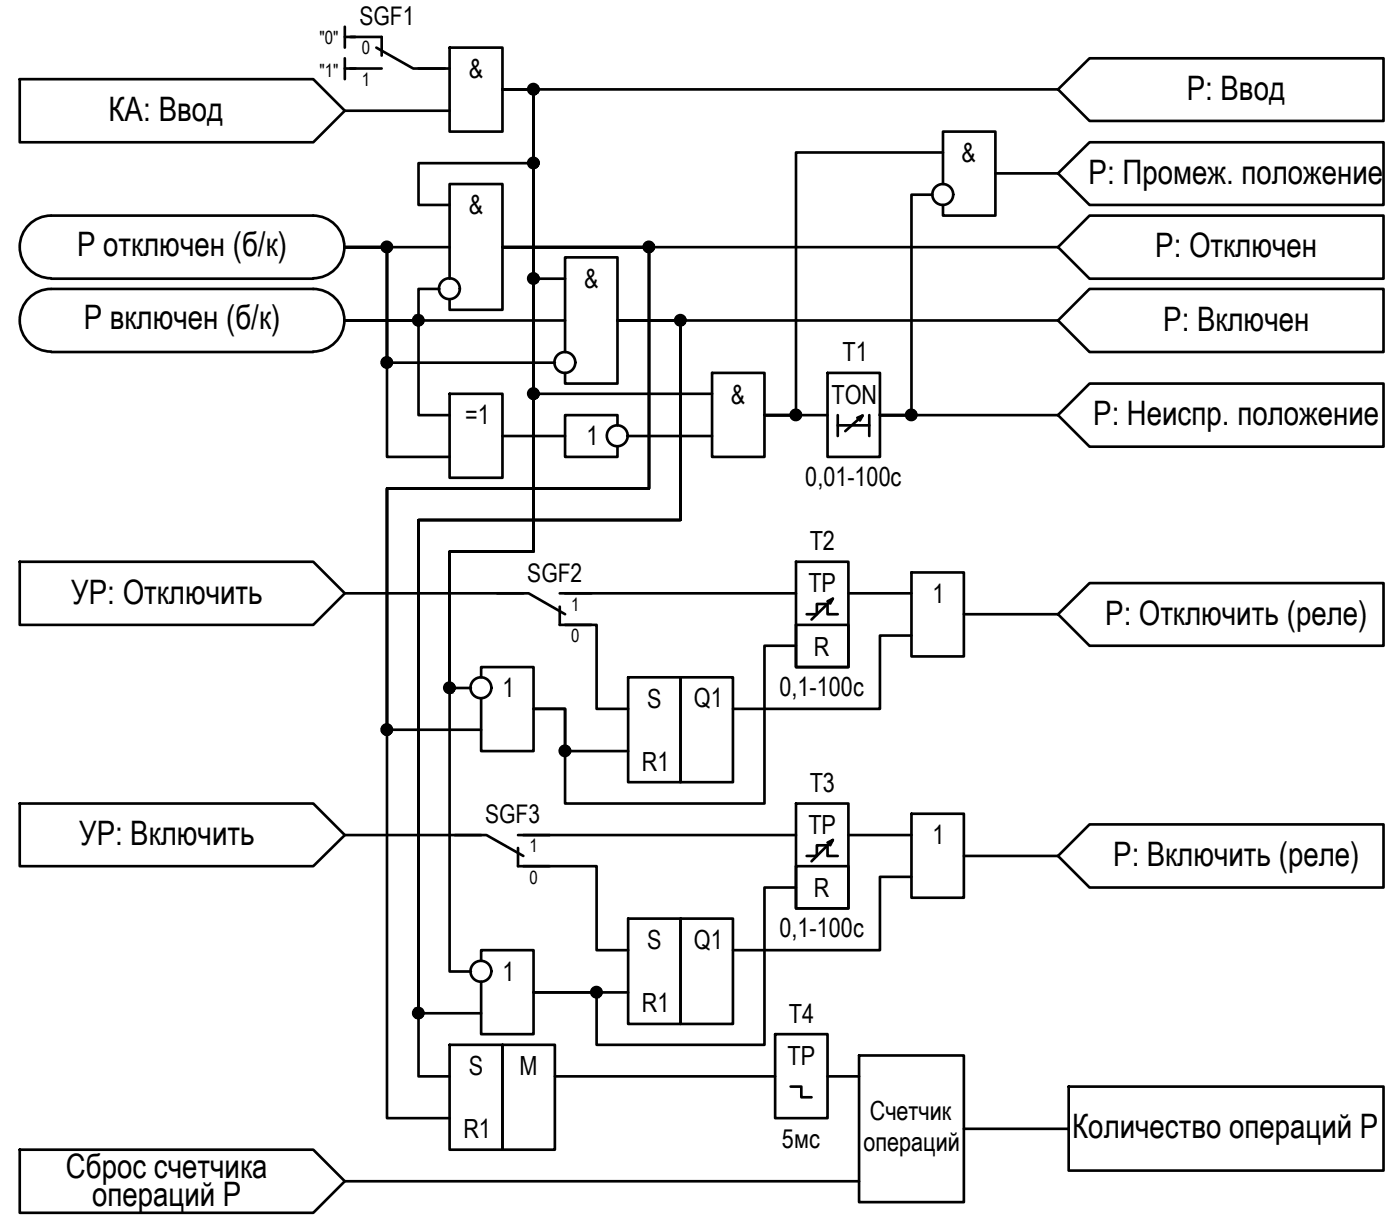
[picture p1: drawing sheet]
<svg xmlns="http://www.w3.org/2000/svg" width="133mm" height="117mm" viewBox="0 0 133 117" stroke-linecap="round" stroke-linejoin="round" font-family="sans-serif">
<!-- layer: 0 -->
<g fill="none" stroke="#000" stroke-width=".25">
<path d="M1.9 7.5h28l3 3-3 3.1h-28zM32.9 2.5v2M32.9 5.6v1.9M32.9 3.5h1M32.9 6.5h1M32.9 10.5h10M39.9 6.5h3M42.9 4.5h5v8h-5zM42.9 19.5h-3v-4h11v-7h-3h3v18h3M88.9 18.5h-2v21h-3h17M89.9 17.5v-5h5v8h-5v-1M89.9 14.5h-14v25h-3h6"/>
<path d="M94.9 16.5h6M100.9 16.5l3-2.9h28v5.9h-28zM100.9 8.5l3-2.9h28v5.9h-28l-3-3h-53h3v29h17M4.9 20.5a2.98 2.98 0 0 0-3 3 2.98 2.98 0 0 0 3 3M4.9 27.5a2.98 2.98 0 0 0-3 3 2.98 2.98 0 0 0 3 3M4.9 20.5h24.9a2.98 2.98 0 0 1 3 3 2.98 2.98 0 0 1-3 3M4.9 27.5h24.9a2.98 2.98 0 0 1 3 3 2.98 2.98 0 0 1-3 3M4.9 26.5h25M4.9 33.5h25M32.9 30.5h7v9h3M32.9 23.5h10M41.9 27.5h-2v3h-7h21"/>
<path d="M42.9 26.5v-9h5v12h-5v-1M42.9 37.5h5v8h-5zM47.9 23.5h53M52.9 34.6h-16v-11.1h-4h4v20h6M53.9 33.5v-9h5v12h-5v-1M58.9 30.5h42M67.9 35.5h5v8h-5zM78.9 35.5h5v8h-5zM79.9 39.5v2M81.7 39.8l.5-.2-1.6 1.5M82.2 39.6l-.2 .5M82.9 39.5v2"/>
<path d="M83.9 39.5h.1M100.9 23.5l3-3h28v6h-28zM100.9 30.5l3-3h28v6h-28zM100.9 39.5l3-3h28v6.1h-28zM1.9 53.5h28l3 3-3 3h-28zM32.9 56.5h17M47.9 41.5h6M53.9 59.5h3v8h3M53.9 56.5h22M58.9 40.5v-1h-5v4h5v-.9M59.9 41.5h8M75.9 53.5h5v10h-5z"/>
<path d="M75.9 59.5h5v4h-5zM76.9 58.5h1v-1h1v1h1M78.9 57.3l.5-.3-.3 .5M79.4 57l-2 2M79.9 40.5h3M80.9 56.5h6M86.9 54.5h5v8h-5zM91.9 58.5h9M100.9 58.5l3-3h28v6h-28zM1.9 76.5h28l3 3.1-3 2.9h-28zM32.9 79.6h13M44.9 65.5h-2v-13h8v-44h-3h3v44h-8v40h2"/>
<path d="M45.9 69.5h-9v-23h25v-23h-14h14v23h-25v60h6M45.9 64.5v-1h5v8.1h-5v-5.1M49.9 79.6h26M59.9 64.5h5v10h-5zM64.9 64.5h5v10h-5zM75.9 76.5h5v10h-5zM75.9 61.5h-3v15h-19v-9h-3h3v4.1h6M80.9 79.6h6M86.9 60.5h-3v7h-14M86.9 77.5h5v8h-5zM42.9 99.5h5v10h-5zM45.9 96.5h-6v-47h25v-19h-6h6v19h-25v53h3"/>
<path d="M45.9 91.5v-1h5v8h-5v-5M47.9 99.5h5v10h-5zM49.9 82.5h7v8h3M59.9 87.5h5v10h-5zM64.9 87.5h5v10h-5zM73.9 98.5h5v8h-5zM75.9 82.5h5v4h-5zM75.9 84.5h-3v15h-16v-5h-6h9M76.9 81.5h1v-1h1v1h1M78.9 80.3l.5-.3-.3 .5M79.4 80l-2 2M86.9 83.5h-3v7h-14"/>
<path d="M91.9 81.5h9M100.9 81.5l3-3h28v6h-28zM1.9 109.5h28l3 3-3 3h-28zM32.9 112.5h49M52.9 102.5h21M75.4 103.5h1v1h1M78.9 102.5h3M81.9 100.5h10v14h-10zM91.9 107.5h10M101.9 103.5h30v8h-30z"/>
<circle cx="50.8" cy="8.5" r=".49"/>
<circle cx="50.8" cy="15.5" r=".49"/>
<circle cx="89.9" cy="18.5" r=".99"/>
<circle cx="36.9" cy="23.5" r=".49"/>
<circle cx="36.9" cy="34.5" r=".49"/>
<circle cx="39.9" cy="30.5" r=".49"/>
<circle cx="42.8" cy="27.5" r=".99"/>
<circle cx="50.8" cy="26.5" r=".49"/>
<circle cx="50.8" cy="37.5" r=".49"/>
<circle cx="53.8" cy="34.5" r=".99"/>
<circle cx="61.8" cy="23.5" r=".49"/>
<circle cx="64.9" cy="30.5" r=".49"/>
<circle cx="75.9" cy="39.5" r=".49"/>
<circle cx="86.9" cy="39.5" r=".49"/>
<circle cx="58.8" cy="41.5" r=".99"/>
<circle cx="36.9" cy="69.5" r=".49"/>
<circle cx="42.8" cy="65.5" r=".49"/>
<circle cx="45.8" cy="65.5" r=".99"/>
<circle cx="53.8" cy="71.5" r=".49"/>
<circle cx="39.9" cy="96.5" r=".49"/>
<circle cx="45.8" cy="92.5" r=".99"/>
<circle cx="56.9" cy="94.5" r=".49"/>
</g>
<g fill="#000" stroke="#000" stroke-width=".1">
<path d="M50.8 16h.2zM50.8 9h.2zM50.8 15h.1zM50.8 8.1h.1zM36.6 23.9h.6zM36.6 34.9h.6zM36.7 24h.3zM36.7 35h.3zM36.8 24h.2zM36.8 34h.2zM36.8 35h.2zM36.8 23h.1z"/>
<path d="M36.8 34h.1zM39.4 30.8h.9zM39.8 31h.2zM39.8 30h.1zM50.8 27h.2zM50.8 38h.2zM50.8 26h.1zM50.8 37h.1zM61.5 23.2h.7zM61.8 24h.2zM61.8 23h.2zM64.8 30h.1z"/>
<path d="M75.8 39h.1zM86.5 39.9h.7zM86.8 39h.1zM75.8 40h.2zM86.7 40h.3zM86.8 40h.2zM36.6 69.1h.6zM36.8 69.1h.2zM36.8 70h.2zM36.8 69.1h.1zM42.8 66h.2zM42.8 65h.1z"/>
<path d="M53.8 72h.2zM53.8 71h.2zM39.8 97h.2zM39.8 96h.1zM56.8 95h.2zM56.8 94h.1z"/>
<path d="M50.8 16h.1zM50.8 16h.1z"/>
<path d="M50.8 9h.1zM50.8 9h.1z"/>
<path d="M50.8 15h.2zM50.8 15h.2z"/>
<path d="M50.8 8.1h.2zM50.8 8.1h.2z"/>
<path d="M50.8 15l.2 .1zM50.8 15l.2 .1z"/>
<path d="M50.8 8.1h.2zM50.7 8.1h.3z"/>
<path d="M50.7 15.1h.4zM50.7 15.1h.4z"/>
<path d="M50.7 16h.3zM50.7 16h.3z"/>
<path d="M50.7 8.1h.4zM50.7 8.1h.4z"/>
<path d="M50.7 9h.3zM50.7 9h.3z"/>
<path d="M50.7 15.1h.4zM50.6 15.1h.5z"/>
<path d="M50.7 16h.4zM50.7 16h.3z"/>
<path d="M50.7 8.1h.4zM50.6 8.1h.5z"/>
<path d="M50.7 9h.4zM50.7 9h.3z"/>
<path d="M50.6 16h.5zM50.6 16h.5z"/>
<path d="M50.6 8.1h.6zM50.6 8.1h.6z"/>
<path d="M50.6 9h.5zM50.6 9h.5z"/>
<path d="M50.6 15.1h.6zM50.6 15.1h.6z"/>
<path d="M50.6 15.1l.6 .1zM50.6 15.1l.6 .1z"/>
<path d="M50.6 15.9h.6zM50.6 15.9l.5 .1z"/>
<path d="M50.6 8.1l.6 .1zM50.6 8.1l.6 .1z"/>
<path d="M50.6 8.9h.6zM50.6 8.9l.5 .1z"/>
<path d="M50.6 15.2h.6zM50.6 15.2h.6z"/>
<path d="M50.6 15.9h.6zM50.6 15.9h.6z"/>
<path d="M50.6 8.2h.6zM50.5 8.2h.7z"/>
<path d="M50.6 8.9h.6zM50.6 8.9h.6z"/>
<path d="M50.5 15.2h.8zM50.5 15.2h.8zM50.5 15.2h.8zM50.5 15.2h.8z"/>
<path d="M50.5 15.9h.7zM50.5 15.9h.7z"/>
<path d="M50.5 8.2h.8zM50.5 8.2h.8z"/>
<path d="M50.5 8.9h.7zM50.5 8.9h.7z"/>
<path d="M50.5 15.2l.8 .1zM50.4 15.3h.9z"/>
<path d="M50.5 15.8h.8zM50.5 15.8h.8z"/>
<path d="M50.5 15.8h.8zM50.5 15.8l.7 .1z"/>
<path d="M50.5 8.2l.8 .1zM50.5 8.2l.8 .1z"/>
<path d="M50.5 8.3h.8zM50.4 8.3h.9z"/>
<path d="M50.5 8.8l.8 .1zM50.5 8.8l.8 .1z"/>
<path d="M50.5 8.9h.8zM50.5 8.9h.7z"/>
<path d="M50.4 15.3h.9zM50.4 15.3h.9z"/>
<path d="M50.4 15.3l1 .1zM50.4 15.3l1 .1z"/>
<path d="M50.4 15.7l.9 .1zM50.4 15.7l.9 .1z"/>
<path d="M50.4 15.8h.9zM50.4 15.8h.9z"/>
<path d="M50.4 8.3h.9zM50.4 8.3h.9z"/>
<path d="M50.4 8.3l1 .1zM50.4 8.3l1 .1z"/>
<path d="M50.4 8.7l.9 .1zM50.4 8.7l.9 .1z"/>
<path d="M50.4 8.8h.9zM50.4 8.8h.9z"/>
<path d="M50.4 15.4l1 .1v-.1zM50.4 15.4l1 .1h-1z"/>
<path d="M50.4 15.5h1zM50.4 15.5h1z"/>
<path d="M50.4 15.5h1zM50.4 15.5h1z"/>
<path d="M50.4 15.5l1 .1zM50.4 15.5l1 .1z"/>
<path d="M50.4 15.6h1zM50.4 15.6h1z"/>
<path d="M50.4 15.6l1 .1zM50.4 15.6l1 .1z"/>
<path d="M50.4 15.7h1zM50.4 15.7h.9z"/>
<path d="M50.4 8.4h1zM50.4 8.4h1z"/>
<path d="M50.4 8.4l1 .1zM50.4 8.4l1 .1z"/>
<path d="M50.4 8.5h1zM50.4 8.5h1z"/>
<path d="M50.4 8.5l1 .1v-.1zM50.4 8.5l1 .1h-1z"/>
<path d="M50.4 8.6h1zM50.4 8.6h1z"/>
<path d="M50.4 8.6l1 .1zM50.4 8.6l1 .1z"/>
<path d="M50.4 8.7h1zM50.4 8.7h.9z"/>
<path d="M36.8 24h.1zM36.8 24h.1z"/>
<path d="M36.8 35h.1zM36.8 35h.1z"/>
<path d="M36.8 23h.2zM36.8 23h.2z"/>
<path d="M36.8 34h.2zM36.8 34h.2zM36.7 34h.3z"/>
<path d="M36.8 23l.2 .1zM36.8 23l.2 .1z"/>
<path d="M36.7 23.1h.4zM36.7 23.1h.4z"/>
<path d="M36.7 34l.4 .1zM36.7 34l.4 .1z"/>
<path d="M36.7 23.1h.4zM36.7 23.1h.4z"/>
<path d="M36.7 24h.4zM36.7 24h.3zM36.7 24h.3z"/>
<path d="M36.7 34.1h.4zM36.6 34.1h.5z"/>
<path d="M36.7 35h.4zM36.7 35h.3zM36.7 35h.3z"/>
<path d="M36.6 23.1h.6zM36.6 23.1h.6z"/>
<path d="M36.6 24h.5zM36.6 24h.5z"/>
<path d="M36.6 34.1h.6zM36.6 34.1h.6z"/>
<path d="M36.6 35h.5zM36.6 35h.5z"/>
<path d="M36.6 23.1l.6 .1zM36.6 23.1l.6 .1z"/>
<path d="M36.6 23.2h.6zM36.6 23.2h.6z"/>
<path d="M36.6 23.9h.6zM36.6 23.9l.5 .1z"/>
<path d="M36.6 34.1l.6 .1zM36.6 34.1l.6 .1z"/>
<path d="M36.6 34.2h.6zM36.5 34.2h.7z"/>
<path d="M36.6 34.9h.6zM36.6 34.9l.5 .1z"/>
<path d="M36.5 23.2h.8zM36.5 23.2h.8z"/>
<path d="M36.5 23.9h.7zM36.5 23.9h.7zM36.6 23.9h.6z"/>
<path d="M36.5 34.2h.8zM36.5 34.2h.8z"/>
<path d="M36.5 34.9h.7zM36.5 34.9h.7zM36.6 34.9h.6z"/>
<path d="M36.5 23.2h.8zM36.5 23.2h.8z"/>
<path d="M36.5 23.8h.8zM36.5 23.8l.7 .1z"/>
<path d="M36.5 34.2l.8 .1zM36.5 34.2l.8 .1z"/>
<path d="M36.5 34.8h.8zM36.5 34.8l.7 .1z"/>
<path d="M36.5 23.2l.8 .1zM36.5 23.2l.8 .1z"/>
<path d="M36.4 23.3h1zM36.4 23.3h1z"/>
<path d="M36.4 23.8h.9zM36.4 23.8h.9z"/>
<path d="M36.5 23.8h.8zM36.5 23.8h.8z"/>
<path d="M36.5 34.3h.8zM36.5 34.3h.8z"/>
<path d="M36.4 34.3h1zM36.4 34.3h1z"/>
<path d="M36.4 34.8h.9zM36.4 34.8h.9z"/>
<path d="M36.5 34.8h.8zM36.5 34.8h.8z"/>
<path d="M36.4 23.3l1 .1zM36.4 23.3l1 .1z"/>
<path d="M36.4 23.4l1 .1v-.1zM36.4 23.4l1 .1h-1z"/>
<path d="M36.4 23.5h1zM36.4 23.5h1z"/>
<path d="M36.4 23.5h1zM36.4 23.5h1z"/>
<path d="M36.4 23.6h1zM36.4 23.6h1z"/>
<path d="M36.4 23.6l1 .1zM36.4 23.6l1 .1z"/>
<path d="M36.4 23.7h1zM36.4 23.7h1z"/>
<path d="M36.4 23.7h1zM36.4 23.7l.9 .1z"/>
<path d="M36.4 34.3l1 .1zM36.4 34.3l1 .1z"/>
<path d="M36.4 34.4h1zM36.4 34.4h1z"/>
<path d="M36.4 34.4l1 .1zM36.4 34.4l1 .1z"/>
<path d="M36.4 34.5l1 .1v-.1zM36.4 34.5l1 .1h-1z"/>
<path d="M36.4 34.6h1zM36.4 34.6h1z"/>
<path d="M36.4 34.6l1 .1zM36.4 34.6l1 .1z"/>
<path d="M36.4 34.7h1zM36.4 34.7h1z"/>
<path d="M36.4 34.7h1zM36.4 34.7l.9 .1z"/>
<path d="M36.4 23.5h1zM36.4 23.5l1 .1z"/>
<path d="M36.4 34.6h1zM36.4 34.6h1z"/>
<path d="M39.8 31h.1zM39.8 31h.1z"/>
<path d="M39.8 30l.2 .1zM39.8 30l.2 .1z"/>
<path d="M39.8 30.1h.2zM39.7 30.1h.3z"/>
<path d="M39.7 30.1h.4zM39.7 30.1h.4z"/>
<path d="M39.7 31h.3zM39.7 31h.3z"/>
<path d="M39.7 30.1h.4zM39.6 30.1h.5z"/>
<path d="M39.7 31h.4zM39.7 31h.3z"/>
<path d="M39.6 30.1h.6zM39.6 30.1h.6z"/>
<path d="M39.6 31h.5zM39.6 31h.5z"/>
<path d="M39.6 30.1h.6zM39.6 30.1h.6z"/>
<path d="M39.6 31h.6zM39.6 31h.5z"/>
<path d="M39.6 30.1l.6 .1zM39.6 30.1l.6 .1z"/>
<path d="M39.6 30.9h.6zM39.6 30.9l.6 .1z"/>
<path d="M39.5 30.2h.8zM39.5 30.2h.8z"/>
<path d="M39.5 30.9h.7zM39.5 30.9h.7z"/>
<path d="M39.5 30.2l.8 .1zM39.5 30.2l.8 .1z"/>
<path d="M39.5 30.8h.8zM39.5 30.8l.7 .1z"/>
<path d="M39.5 30.3h.8zM39.5 30.3h.8z"/>
<path d="M39.4 30.3l1 .1zM39.4 30.3l1 .1z"/>
<path d="M39.5 30.8h.8zM39.5 30.8h.8z"/>
<path d="M39.4 30.4h1zM39.4 30.4h1z"/>
<path d="M39.4 30.4h1zM39.4 30.4h1z"/>
<path d="M39.4 30.4l1 .1zM39.4 30.4l1 .1z"/>
<path d="M39.4 30.5h1zM39.4 30.5h1z"/>
<path d="M39.4 30.5l1 .1zM39.4 30.5l1 .1z"/>
<path d="M39.4 30.6h1zM39.4 30.6h1z"/>
<path d="M39.4 30.6l1 .1zM39.4 30.6l1 .1z"/>
<path d="M39.4 30.7h1zM39.4 30.7h1h-1z"/>
<path d="M39.4 30.7h1zM39.4 30.7l.9 .1zM39.4 30.8h.9z"/>
<path d="M50.8 27h.1zM50.8 27h.1z"/>
<path d="M50.8 38h.1zM50.8 38h.1z"/>
<path d="M50.8 26h.2zM50.8 26h.2z"/>
<path d="M50.8 37h.2zM50.8 37h.2z"/>
<path d="M50.8 26h.2zM50.7 26h.3z"/>
<path d="M50.8 37h.2zM50.7 37h.3z"/>
<path d="M50.7 26l.4 .1zM50.7 26l.4 .1z"/>
<path d="M50.7 27h.3zM50.7 27h.3z"/>
<path d="M50.7 37l.4 .1zM50.7 37l.4 .1z"/>
<path d="M50.7 38h.3zM50.7 38h.3z"/>
<path d="M50.7 26.1h.4zM50.6 26.1h.5z"/>
<path d="M50.7 27h.4zM50.7 27h.3z"/>
<path d="M50.7 37.1h.4zM50.6 37.1h.5z"/>
<path d="M50.7 38h.4zM50.7 38h.3z"/>
<path d="M50.6 26.1h.6zM50.6 26.1h.6z"/>
<path d="M50.6 27h.5zM50.6 27h.5z"/>
<path d="M50.6 37.1h.6zM50.6 37.1h.6z"/>
<path d="M50.6 38h.5zM50.6 38h.5z"/>
<path d="M50.6 26.1l.6 .1zM50.6 26.1l.6 .1z"/>
<path d="M50.6 26.9h.6zM50.6 26.9l.5 .1z"/>
<path d="M50.6 37.1l.6 .1zM50.6 37.1l.6 .1z"/>
<path d="M50.6 37.9h.6zM50.6 37.9l.5 .1z"/>
<path d="M50.6 26.2h.6zM50.5 26.2h.7z"/>
<path d="M50.6 26.9h.6zM50.6 26.9h.6z"/>
<path d="M50.6 37.2h.6zM50.5 37.2h.7z"/>
<path d="M50.6 37.9h.6zM50.6 37.9h.6z"/>
<path d="M50.5 26.2h.8zM50.5 26.2h.8z"/>
<path d="M50.5 26.9h.7zM50.5 26.9h.7z"/>
<path d="M50.5 37.2h.8zM50.5 37.2h.8z"/>
<path d="M50.5 37.9h.7zM50.5 37.9h.7z"/>
<path d="M50.5 26.2l.8 .1zM50.5 26.2l.8 .1z"/>
<path d="M50.5 26.3h.8zM50.4 26.3h.9z"/>
<path d="M50.5 26.8h.8zM50.5 26.8h.8z"/>
<path d="M50.5 26.8h.8zM50.5 26.8l.7 .1z"/>
<path d="M50.5 37.2l.8 .1zM50.5 37.2l.8 .1z"/>
<path d="M50.5 37.3h.8zM50.4 37.3h.9z"/>
<path d="M50.5 37.8l.8 .1zM50.5 37.8l.8 .1z"/>
<path d="M50.5 37.9h.8zM50.5 37.9h.7z"/>
<path d="M50.4 26.3h.9zM50.4 26.3h.9z"/>
<path d="M50.4 26.3l1 .1zM50.4 26.3l1 .1z"/>
<path d="M50.4 26.7l.9 .1zM50.4 26.7l.9 .1z"/>
<path d="M50.4 26.8h.9zM50.4 26.8h.9z"/>
<path d="M50.4 37.3h.9zM50.4 37.3h.9z"/>
<path d="M50.4 37.3l1 .1zM50.4 37.3l1 .1z"/>
<path d="M50.4 37.7l.9 .1zM50.4 37.7l.9 .1z"/>
<path d="M50.4 37.8h.9zM50.4 37.8h.9z"/>
<path d="M50.4 26.4h1zM50.4 26.4h1z"/>
<path d="M50.4 26.4l1 .1v-.1zM50.4 26.4l1 .1h-1z"/>
<path d="M50.4 26.5h1zM50.4 26.5h1z"/>
<path d="M50.4 26.5l1 .1zM50.4 26.5l1 .1z"/>
<path d="M50.4 26.6h1zM50.4 26.6h1z"/>
<path d="M50.4 26.6l1 .1zM50.4 26.6l1 .1z"/>
<path d="M50.4 26.7h1zM50.4 26.7h.9z"/>
<path d="M50.4 37.4h1zM50.4 37.4h1z"/>
<path d="M50.4 37.4l1 .1zM50.4 37.4l1 .1z"/>
<path d="M50.4 37.5h1zM50.4 37.5h1z"/>
<path d="M50.4 37.5l1 .1v-.1zM50.4 37.5l1 .1h-1z"/>
<path d="M50.4 37.6h1zM50.4 37.6h1z"/>
<path d="M50.4 37.6l1 .1zM50.4 37.6l1 .1z"/>
<path d="M50.4 37.7h1zM50.4 37.7h.9z"/>
<path d="M61.8 24h.2zM61.8 24h.2z"/>
<path d="M61.8 23h.2zM61.8 23h.2z"/>
<path d="M61.8 23l.2 .1zM61.7 23.1h.3z"/>
<path d="M61.7 23.1h.4zM61.7 23.1h.4z"/>
<path d="M61.7 24h.3zM61.7 24h.3z"/>
<path d="M61.7 23.1h.4zM61.7 23.1h.4z"/>
<path d="M61.7 24h.4zM61.7 24h.3z"/>
<path d="M61.6 23.1h.6zM61.6 23.1h.6z"/>
<path d="M61.6 24h.5zM61.6 24h.5z"/>
<path d="M61.6 23.1l.6 .1zM61.6 23.1l.6 .1z"/>
<path d="M61.6 23.9h.6zM61.6 23.9l.5 .1z"/>
<path d="M61.5 23.2h.7zM61.5 23.2h.7zM61.5 23.2h.7z"/>
<path d="M61.5 23.9h.7zM61.5 23.9h.7z"/>
<path d="M61.5 23.2h.8zM61.5 23.2h.8z"/>
<path d="M61.5 23.8l.7 .1zM61.5 23.8l.7 .1z"/>
<path d="M61.5 23.9h.7zM61.5 23.9h.7z"/>
<path d="M61.4 23.2l.9 .1zM61.4 23.2l.9 .1z"/>
<path d="M61.4 23.8h.9zM61.4 23.8h.8z"/>
<path d="M61.4 23.3h.9zM61.4 23.3h.9z"/>
<path d="M61.4 23.3l.9 .1zM61.4 23.3l.9 .1z"/>
<path d="M61.4 23.4l1 .1-.1-.1zM61.4 23.4l1 .1h-1z"/>
<path d="M61.4 23.7h.9zM61.4 23.7h.9z"/>
<path d="M61.4 23.7l.9 .1zM61.4 23.7l.9 .1z"/>
<path d="M61.4 23.8h.9zM61.4 23.8h.9z"/>
<path d="M61.4 23.5h1zM61.4 23.5h1z"/>
<path d="M61.4 23.5h1zM61.4 23.5h1z"/>
<path d="M61.4 23.5l1 .1zM61.4 23.5l1 .1z"/>
<path d="M61.4 23.6h1zM61.4 23.6h1z"/>
<path d="M61.4 23.6h1zM61.4 23.6l.9 .1z"/>
<path d="M64.8 31h.1zM64.8 31h.1zM64.8 31h.2z"/>
<path d="M64.8 30l.2 .1zM64.8 30l.2 .1z"/>
<path d="M64.8 30.1h.2zM64.7 30.1h.3z"/>
<path d="M64.7 30.1h.4zM64.7 30.1h.4z"/>
<path d="M64.7 31h.3zM64.7 31h.3z"/>
<path d="M64.7 30.1h.4zM64.7 30.1h.4z"/>
<path d="M64.7 31h.4zM64.7 31h.3z"/>
<path d="M64.6 30.1h.6zM64.6 30.1h.6z"/>
<path d="M64.6 31h.5zM64.6 31h.5z"/>
<path d="M64.6 30.1h.6zM64.6 30.1h.6z"/>
<path d="M64.6 31h.6zM64.6 31h.5z"/>
<path d="M64.5 30.1l.8 .1zM64.5 30.1l.8 .1z"/>
<path d="M64.5 30.9h.7zM64.5 30.9l.7 .1z"/>
<path d="M64.5 30.2h.8zM64.5 30.2h.8z"/>
<path d="M64.5 30.2l.8 .1zM64.5 30.2l.8 .1z"/>
<path d="M64.5 30.8l.8 .1zM64.5 30.8l.8 .1z"/>
<path d="M64.5 30.9h.8zM64.5 30.9h.7z"/>
<path d="M64.5 30.3h.8zM64.5 30.3h.8z"/>
<path d="M64.5 30.8h.8zM64.5 30.8h.8z"/>
<path d="M64.5 30.8h.8zM64.5 30.8h.8z"/>
<path d="M64.5 30.3l.8 .1zM64.4 30.4h.9z"/>
<path d="M64.4 30.4h.9zM64.4 30.4h.9z"/>
<path d="M64.4 30.4h1zM64.4 30.4h1z"/>
<path d="M64.4 30.7h.9zM64.4 30.7h.9h-.9z"/>
<path d="M64.4 30.7l.9 .1zM64.4 30.7l.9 .1z"/>
<path d="M64.4 30.4l1 .1zM64.4 30.4l1 .1z"/>
<path d="M64.4 30.5h1zM64.4 30.5h1z"/>
<path d="M64.4 30.5l1 .1zM64.4 30.5l1 .1z"/>
<path d="M64.4 30.6h1zM64.4 30.6h1z"/>
<path d="M64.4 30.6h1zM64.4 30.6l.9 .1z"/>
<path d="M75.8 39h.2zM75.8 39h.2z"/>
<path d="M75.8 39l.2 .1zM75.8 39l.2 .1z"/>
<path d="M75.7 39.1h.4zM75.7 39.1h.4z"/>
<path d="M75.7 39.1h.4zM75.6 39.1h.5z"/>
<path d="M75.7 40h.4zM75.7 40h.3z"/>
<path d="M75.6 39.1h.6zM75.6 39.1h.6z"/>
<path d="M75.6 40h.5zM75.6 40h.5z"/>
<path d="M75.6 39.1l.6 .1zM75.6 39.1l.6 .1z"/>
<path d="M75.6 39.9h.6zM75.6 39.9l.5 .1z"/>
<path d="M75.5 39.2h.7zM75.5 39.2h.7z"/>
<path d="M75.5 39.9h.7zM75.5 39.9h.7z"/>
<path d="M75.5 39.9h.7zM75.5 39.9h.7z"/>
<path d="M75.5 39.2h.8zM75.5 39.2h.8z"/>
<path d="M75.5 39.2h.8zM75.5 39.2h.8z"/>
<path d="M75.5 39.8h.8zM75.5 39.8l.7 .1z"/>
<path d="M75.5 39.2l.8 .1zM75.5 39.2l.8 .1z"/>
<path d="M75.4 39.3h.9zM75.4 39.3h.9z"/>
<path d="M75.4 39.8h.9zM75.4 39.8h.9z"/>
<path d="M75.5 39.8h.8zM75.5 39.8h.8z"/>
<path d="M75.4 39.3l.9 .1zM75.4 39.3l.9 .1z"/>
<path d="M75.4 39.4h.9zM75.4 39.4h.9z"/>
<path d="M75.4 39.4l1 .1-.1-.1zM75.4 39.4l1 .1h-1z"/>
<path d="M75.4 39.6l.9 .1zM75.4 39.6l.9 .1z"/>
<path d="M75.4 39.7h.9zM75.4 39.7h.9z"/>
<path d="M75.4 39.7h.9zM75.4 39.7l.9 .1z"/>
<path d="M75.4 39.5h1zM75.4 39.5h1z"/>
<path d="M75.4 39.5l1 .1zM75.4 39.5l1 .1z"/>
<path d="M75.4 39.6h1zM75.4 39.6h.9z"/>
<path d="M86.8 39h.2zM86.8 39h.2z"/>
<path d="M86.8 39l.2 .1zM86.8 39l.2 .1z"/>
<path d="M86.7 39.1h.4zM86.7 39.1h.4z"/>
<path d="M86.7 39.1h.4zM86.6 39.1h.5z"/>
<path d="M86.7 40h.4zM86.7 40h.3zM86.7 40h.3z"/>
<path d="M86.6 39.1h.6zM86.6 39.1h.6z"/>
<path d="M86.6 40h.5zM86.6 40h.5z"/>
<path d="M86.6 39.1l.6 .1zM86.6 39.1l.6 .1z"/>
<path d="M86.5 39.2h.7zM86.5 39.2h.7z"/>
<path d="M86.6 39.9h.6zM86.6 39.9l.5 .1z"/>
<path d="M86.5 39.2h.8zM86.5 39.2h.8z"/>
<path d="M86.5 39.9h.7zM86.5 39.9h.7zM86.5 39.9h.7z"/>
<path d="M86.5 39.2h.8zM86.5 39.2h.8z"/>
<path d="M86.5 39.8h.8zM86.5 39.8l.7 .1z"/>
<path d="M86.5 39.2l.8 .1zM86.5 39.2l.8 .1z"/>
<path d="M86.4 39.3h1zM86.4 39.3h1z"/>
<path d="M86.4 39.8h.9zM86.4 39.8h.9z"/>
<path d="M86.5 39.8h.8zM86.5 39.8h.8z"/>
<path d="M86.4 39.3l1 .1zM86.4 39.3l1 .1z"/>
<path d="M86.4 39.4h1zM86.4 39.4h1z"/>
<path d="M86.4 39.4l1 .1v-.1zM86.4 39.4l1 .1h-1z"/>
<path d="M86.4 39.5h1zM86.4 39.5h1z"/>
<path d="M86.4 39.6h1zM86.4 39.6h1z"/>
<path d="M86.4 39.6l1 .1zM86.4 39.6l1 .1z"/>
<path d="M86.4 39.7h1zM86.4 39.7h1z"/>
<path d="M86.4 39.7h1zM86.4 39.7l.9 .1z"/>
<path d="M86.4 39.5h1zM86.4 39.5l1 .1z"/>
<path d="M75.8 40h.1zM75.8 40h.1z"/>
<path d="M75.7 40h.3zM75.7 40h.3z"/>
<path d="M86.8 40h.1zM86.8 40h.1z"/>
<path d="M36.8 70h.1zM36.8 70h.1z"/>
<path d="M36.8 69.1h.2zM36.8 69.1h.2zM36.7 69.1h.3z"/>
<path d="M36.7 69.1h.4zM36.7 69.1h.4z"/>
<path d="M36.7 70h.3zM36.7 70h.3z"/>
<path d="M36.7 69.1h.4zM36.6 69.1h.5z"/>
<path d="M36.7 70h.4zM36.7 70h.3z"/>
<path d="M36.6 69.1h.6zM36.6 69.1h.6zM36.6 69.1h.6z"/>
<path d="M36.6 70h.5zM36.6 70h.5z"/>
<path d="M36.6 69.1l.6 .1zM36.6 69.1l.6 .1z"/>
<path d="M36.6 69.9h.6zM36.6 69.9h.6z"/>
<path d="M36.6 69.9h.6zM36.6 69.9l.5 .1z"/>
<path d="M36.5 69.2h.8zM36.5 69.2h.8z"/>
<path d="M36.5 69.9h.7zM36.5 69.9h.7z"/>
<path d="M36.5 69.2l.8 .1zM36.5 69.2l.8 .1z"/>
<path d="M36.5 69.9h.8zM36.5 69.9h.7z"/>
<path d="M36.5 69.3h.8zM36.5 69.3h.8z"/>
<path d="M36.4 69.3h1zM36.4 69.3h1z"/>
<path d="M36.4 69.8h.9zM36.4 69.8h.9z"/>
<path d="M36.5 69.8h.8zM36.5 69.8l.8 .1z"/>
<path d="M36.4 69.3l1 .1zM36.4 69.3l1 .1z"/>
<path d="M36.4 69.4h1zM36.4 69.4h1z"/>
<path d="M36.4 69.4l1 .1zM36.4 69.4l1 .1z"/>
<path d="M36.4 69.5h1zM36.4 69.5h1z"/>
<path d="M36.4 69.6h1zM36.4 69.6h1h-1z"/>
<path d="M36.4 69.6l1 .1zM36.4 69.6l1 .1z"/>
<path d="M36.4 69.7h1zM36.4 69.7h1z"/>
<path d="M36.4 69.7h1zM36.4 69.7l.9 .1z"/>
<path d="M36.4 69.5h1zM36.4 69.5l1 .1z"/>
<path d="M42.8 66h.1zM42.8 66h.1z"/>
<path d="M42.8 65h.2zM42.8 65h.2z"/>
<path d="M42.8 65l.2 .1zM42.8 65l.2 .1z"/>
<path d="M42.7 65.1h.4zM42.7 65.1h.4z"/>
<path d="M42.7 66h.3zM42.7 66h.3z"/>
<path d="M42.7 65.1h.4zM42.7 65.1h.4z"/>
<path d="M42.7 66h.4zM42.7 66h.3z"/>
<path d="M42.6 65.1h.6zM42.6 65.1h.6z"/>
<path d="M42.6 66h.5zM42.6 66h.5z"/>
<path d="M42.6 65.1l.6 .1zM42.6 65.1l.6 .1z"/>
<path d="M42.6 65.9h.6zM42.6 65.9l.5 .1z"/>
<path d="M42.6 65.2h.6zM42.6 65.2h.6z"/>
<path d="M42.6 65.9h.6zM42.6 65.9h.6z"/>
<path d="M42.5 65.2h.8zM42.5 65.2h.8zM42.5 65.2h.8zM42.5 65.2h.8z"/>
<path d="M42.5 65.9h.7zM42.5 65.9h.7z"/>
<path d="M42.5 65.2l.8 .1zM42.5 65.2l.8 .1z"/>
<path d="M42.5 65.8h.8zM42.5 65.8h.8z"/>
<path d="M42.5 65.8h.8zM42.5 65.8l.7 .1z"/>
<path d="M42.4 65.3h.9zM42.4 65.3h.9z"/>
<path d="M42.4 65.3l1 .1-.1-.1zM42.4 65.3l1 .1h-1z"/>
<path d="M42.4 65.7l.9 .1zM42.4 65.7l.9 .1z"/>
<path d="M42.4 65.8h.9zM42.4 65.8h.9z"/>
<path d="M42.4 65.4l1 .1zM42.4 65.4l1 .1z"/>
<path d="M42.4 65.5h1zM42.4 65.5h1z"/>
<path d="M42.4 65.5h1zM42.4 65.5h1z"/>
<path d="M42.4 65.5l1 .1zM42.4 65.5l1 .1z"/>
<path d="M42.4 65.6h1zM42.4 65.6h1z"/>
<path d="M42.4 65.6l1 .1zM42.4 65.6l1 .1z"/>
<path d="M42.4 65.7h1zM42.4 65.7h.9z"/>
<path d="M53.8 72h.2zM53.8 72h.2z"/>
<path d="M53.8 71h.2zM53.8 71h.2z"/>
<path d="M53.8 71h.2zM53.7 71h.3z"/>
<path d="M53.7 71l.4 .1zM53.7 71l.4 .1z"/>
<path d="M53.7 72h.3zM53.7 72h.3z"/>
<path d="M53.7 71.1h.4zM53.6 71.1h.5z"/>
<path d="M53.7 72h.4zM53.7 72h.3z"/>
<path d="M53.6 71.1h.6zM53.6 71.1h.6z"/>
<path d="M53.6 72h.5zM53.6 72h.5z"/>
<path d="M53.6 71.1l.6 .1zM53.6 71.1l.6 .1z"/>
<path d="M53.6 71.9h.6zM53.6 71.9l.5 .1z"/>
<path d="M53.6 71.2h.6zM53.5 71.2h.7z"/>
<path d="M53.6 71.9h.6zM53.6 71.9h.6z"/>
<path d="M53.5 71.2h.7zM53.5 71.2h.7z"/>
<path d="M53.5 71.2l.8 .1zM53.5 71.2l.8 .1z"/>
<path d="M53.5 71.8l.7 .1zM53.5 71.8l.7 .1z"/>
<path d="M53.5 71.9h.7zM53.5 71.9h.7z"/>
<path d="M53.4 71.3h.9zM53.4 71.3h.9z"/>
<path d="M53.4 71.8h.9zM53.4 71.8h.8z"/>
<path d="M53.4 71.3h.9zM53.4 71.3h.9z"/>
<path d="M53.4 71.3l1 .1zM53.4 71.3l1 .1z"/>
<path d="M53.4 71.7l.9 .1zM53.4 71.7l.9 .1z"/>
<path d="M53.4 71.8h.9zM53.4 71.8h.9z"/>
<path d="M53.4 71.4h1zM53.4 71.4h1z"/>
<path d="M53.4 71.4l1 .1zM53.4 71.4l1 .1z"/>
<path d="M53.4 71.5l1 .1v-.1zM53.4 71.5l1 .1h-1z"/>
<path d="M53.4 71.6h1zM53.4 71.6h1z"/>
<path d="M53.4 71.6h1zM53.4 71.6h1z"/>
<path d="M53.4 71.6l1 .1zM53.4 71.6l1 .1z"/>
<path d="M53.4 71.7h1zM53.4 71.7h.9z"/>
<path d="M39.8 97h.1zM39.8 97h.1z"/>
<path d="M39.8 96l.2 .1zM39.8 96l.2 .1z"/>
<path d="M39.8 96.1h.2zM39.7 96.1h.3z"/>
<path d="M39.7 96.1h.4zM39.7 96.1h.4z"/>
<path d="M39.7 97h.3zM39.7 97h.3z"/>
<path d="M39.7 96.1h.4zM39.6 96.1h.5z"/>
<path d="M39.7 97h.4zM39.7 97h.3z"/>
<path d="M39.6 96.1h.6zM39.6 96.1h.6z"/>
<path d="M39.6 97h.5zM39.6 97h.5z"/>
<path d="M39.6 96.1h.6zM39.6 96.1h.6z"/>
<path d="M39.6 97h.6zM39.6 97h.5z"/>
<path d="M39.6 96.1l.6 .1zM39.6 96.1l.6 .1z"/>
<path d="M39.6 96.9h.6zM39.6 96.9l.6 .1z"/>
<path d="M39.5 96.2h.8zM39.5 96.2h.8z"/>
<path d="M39.5 96.9h.7zM39.5 96.9h.7z"/>
<path d="M39.5 96.2l.8 .1zM39.5 96.2l.8 .1z"/>
<path d="M39.5 96.8h.8zM39.5 96.8l.7 .1z"/>
<path d="M39.5 96.3h.8zM39.5 96.3h.8z"/>
<path d="M39.4 96.3l1 .1zM39.4 96.3l1 .1z"/>
<path d="M39.4 96.7l.9 .1zM39.4 96.7l.9 .1z"/>
<path d="M39.5 96.8h.8zM39.5 96.8h.8z"/>
<path d="M39.4 96.4h1zM39.4 96.4h1z"/>
<path d="M39.4 96.4h1zM39.4 96.4h1z"/>
<path d="M39.4 96.4l1 .1zM39.4 96.4l1 .1z"/>
<path d="M39.4 96.5h1zM39.4 96.5h1z"/>
<path d="M39.4 96.5l1 .1zM39.4 96.5l1 .1z"/>
<path d="M39.4 96.6h1zM39.4 96.6h1z"/>
<path d="M39.4 96.6l1 .1zM39.4 96.6l1 .1z"/>
<path d="M39.4 96.7h1zM39.4 96.7h1z"/>
<path d="M39.4 96.7h1zM39.4 96.7h.9z"/>
<path d="M56.8 95h.1zM56.8 95h.1z"/>
<path d="M56.8 94h.2zM56.8 94h.2z"/>
<path d="M56.8 94l.2 .1zM56.7 94.1h.3z"/>
<path d="M56.7 94.1h.4zM56.7 94.1h.4z"/>
<path d="M56.7 95h.3zM56.7 95h.3z"/>
<path d="M56.7 94.1h.4zM56.7 94.1h.4z"/>
<path d="M56.7 95h.4zM56.7 95h.3z"/>
<path d="M56.6 94.1h.6zM56.6 94.1h.6z"/>
<path d="M56.6 95h.5zM56.6 95h.5z"/>
<path d="M56.6 94.1l.6 .1zM56.6 94.1l.6 .1z"/>
<path d="M56.6 94.9h.6zM56.6 94.9l.5 .1z"/>
<path d="M56.5 94.2h.8zM56.5 94.2h.8z"/>
<path d="M56.5 94.9h.7zM56.5 94.9h.7z"/>
<path d="M56.5 94.2h.8zM56.5 94.2h.8z"/>
<path d="M56.5 94.2h.8zM56.4 94.2h.9z"/>
<path d="M56.5 94.8l.8 .1zM56.5 94.8l.8 .1z"/>
<path d="M56.5 94.9h.8zM56.5 94.9h.7z"/>
<path d="M56.4 94.2l.9 .1zM56.4 94.2l.9 .1z"/>
<path d="M56.4 94.8h.9zM56.4 94.8h.9z"/>
<path d="M56.4 94.3h.9zM56.4 94.3h.9z"/>
<path d="M56.4 94.3l.9 .1zM56.4 94.3l.9 .1z"/>
<path d="M56.4 94.4l1 .1-.1-.1zM56.4 94.4l1 .1h-1z"/>
<path d="M56.4 94.7h.9zM56.4 94.7h.9z"/>
<path d="M56.4 94.7h.9zM56.4 94.7h.9z"/>
<path d="M56.4 94.7h.9zM56.4 94.7l.9 .1z"/>
<path d="M56.4 94.5h1zM56.4 94.5h1z"/>
<path d="M56.4 94.5h1zM56.4 94.5h1z"/>
<path d="M56.4 94.5l1 .1zM56.4 94.5l1 .1z"/>
<path d="M56.4 94.6h1zM56.4 94.6h1z"/>
<path d="M56.4 94.6h1zM56.4 94.6l.9 .1z"/>
</g>
<path d="M33.4 3.5h3v1.8M33.4 6.5h3M35.9 4.5l3.5 2h3M47.4 56.5h3l3.5 2M53.4 57.8v1.7h3M53.4 56.5h3M43.4 79.6h3l3.5 1.9M49.4 79.6h3M49.4 80.8v1.7h3" fill="none" stroke="#000" stroke-width=".25"/>
<g font-size="3.2">
<text x="10.3" y="11.5">КА: Ввод</text>
<text x="113.1" y="9.5">Р: Ввод</text>
<text x="103.8" y="17.5">Р: Промеж. положение</text>
<text x="7.3" y="24.4">Р отключен (б/к)</text>
<text x="110.1" y="24.5">Р: Отключен</text>
<text x="8" y="31.4">Р включен (б/к)</text>
<text x="110.9" y="31.5">Р: Включен</text>
<text x="104.2" y="40.5">Р: Неиспр. положение</text>
<text x="6.8" y="57.5">УР: Отключить</text>
<text x="105.3" y="59.5">Р: Отключить (реле)</text>
<text x="7.6" y="80.5">УР: Включить</text>
<text x="106.1" y="82.5">Р: Включить (реле)</text>
<text x="6.3" y="112.2">Сброс счетчика</text>
<text x="102.2" y="108.4">Количество операций Р</text>
<text x="8.8" y="114.9">операций Р</text>
</g>
<g font-size="2.5">
<text x="44.7" y="7.4">&amp;</text>
<text x="91.7" y="15.4">&amp;</text>
<text x="44.7" y="20.4">&amp;</text>
<text x="55.7" y="27.4">&amp;</text>
<text x="80.3" y="34.4">T1</text>
<text x="44.3" y="40.4">=1</text>
<text x="69.7" y="38.4">&amp;</text>
<text x="79.3" y="38.4">TON</text>
<text x="55.9" y="42.4">1</text>
<text x="76.8" y="46.3">0,01-100с</text>
<text x="77.2" y="52.4">T2</text>
<text x="77.1" y="56.4">TP</text>
<text x="88.9" y="57.5">1</text>
<text x="77.6" y="62.4">R</text>
<text x="47.9" y="66.4">1</text>
<text x="61.7" y="67.4">S</text>
<text x="66.1" y="67.4">Q1</text>
<text x="74.3" y="66.3">0,1-100с</text>
<text x="61.2" y="73.5">R1</text>
<text x="77.2" y="75.4">T3</text>
<text x="77.1" y="79.4">TP</text>
<text x="88.9" y="80.4">1</text>
<text x="74.3" y="89.2">0,1-100с</text>
<text x="77.6" y="85.4">R</text>
<text x="47.9" y="93.4">1</text>
<text x="61.7" y="90.4">S</text>
<text x="66.1" y="90.4">Q1</text>
<text x="61.2" y="96.4">R1</text>
<text x="75.1" y="101.4">TP</text>
<text x="75.2" y="97.4">T4</text>
<text x="44.7" y="102.4">S</text>
<text x="49.5" y="102.4">М</text>
<text x="82.9" y="106.7">Счетчик</text>
<text x="44.2" y="108.4">R1</text>
<text x="74.5" y="109.4">5мс</text>
<text x="82.3" y="109.7">операций</text>
</g>
<g font-size="2.4">
<text x="34.3" y="2.4">SGF1</text>
<text x="50.3" y="55.4">SGF2</text>
<text x="46.2" y="78.4">SGF3</text>
</g>
<g font-size="1.7">
<text x="30.5" y="4.2">&quot;0&quot;</text>
<text x="34.5" y="5.2">0</text>
<text x="30.5" y="7.3">&quot;1&quot;</text>
<text x="34.5" y="8.2">1</text>
<text x="54.5" y="58.2">1</text>
<text x="54.5" y="61.1">0</text>
<text x="50.5" y="81.2">1</text>
<text x="50.5" y="84.2">0</text>
</g>
</svg>
